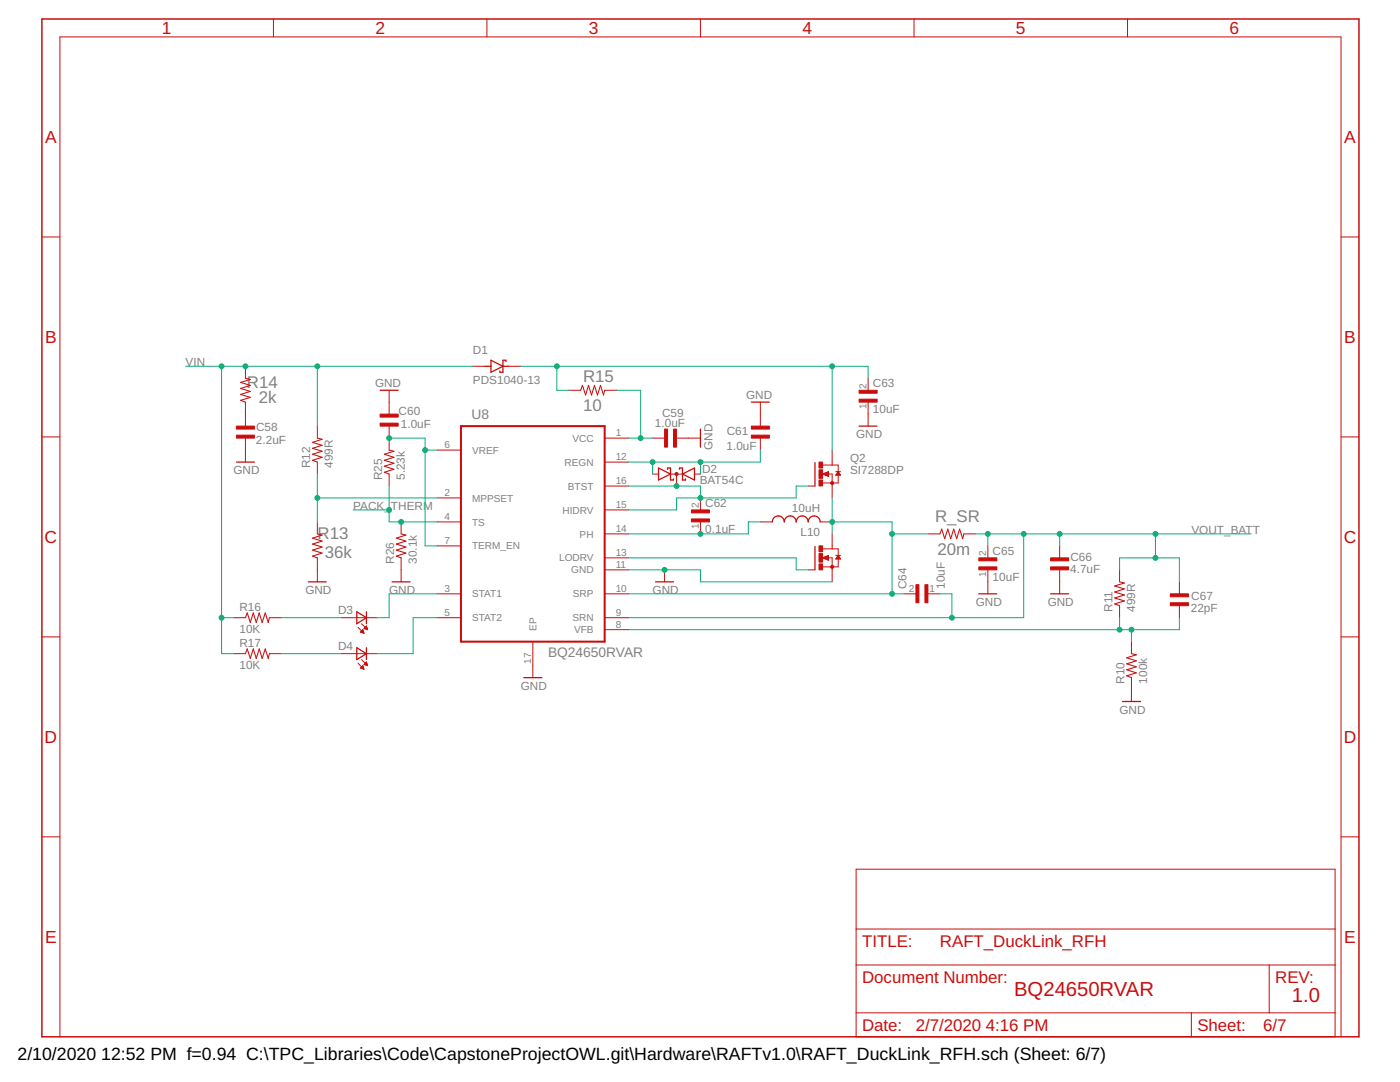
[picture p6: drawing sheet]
<svg xmlns="http://www.w3.org/2000/svg" width="279mm" height="216mm" viewBox="0 0 279 216" stroke-linecap="round" stroke-linejoin="round" font-family="sans-serif">
<path d="M92 85h28.7v43h-28.7z" fill="none" stroke="#c90d0c" stroke-width=".4"/>
<g fill="none" stroke="#c90d0c" stroke-width=".2">
<path d="M54.6 3.8v3.6M97.2 3.8v3.6M139.8 3.8v3.6M182.4 3.8v3.6M225 3.8v3.6M8.4 47.3h3.6M267.6 47.3h3.6M49 73.1v2.4M77.7 77.9v4.7M94.4 73.1h2.4M101.6 73.1h2.3M113.5 77.9h2.4"/>
<path d="M120.7 77.9h2.4M173.2 75.5v2.4M8.4 87.2h3.6M49 80.2v4.8M49 87.4v4.8M63.3 85v2.4M63.3 92.2v2.4M77.7 85v4.8M77.7 94.6v2.4M87.2 89.8h4.8M87.2 99.4h4.8M120.7 87.4h4.8"/>
<path d="M120.7 97h4.8M120.7 92.2h4.8M130.2 87.4h2.4M130.2 94.6h1.2M133.8 94.6h2.4M135 87.4h4.8M135 94.6v2.4M138.6 94.6h1.2M139.8 99.4v2.3M151.7 80.2v4.8M151.7 87.4v2.4M161.3 97h1.3"/>
<path d="M164.2 94.6l1.2-.5v1zM164.2 92.8h3.1v1.3M164.3 94.6h1.1M164.3 94.5h1.1M164.6 94.7h.8M164.6 94.4h.8M164.8 94.9h.6M164.9 94.3h.5M165.1 95h.3M165.2 94.2h.2M165.2 94.6h.9v4.8M166.1 89.8v3"/>
<path d="M166.8 94.1h.9M166.8 94.7h.9M166.9 94.6h.7M167 94.5h.6M167.1 94.4h.4M167.2 94.3h.2M167.2 94.2h.1M167.3 94.7v1.7h-3.1M167.3 94.1l.4 .7h-.9zM173.2 80.2v4.8M267.6 87.2h3.6M63.3 104.1v2.4"/>
<path d="M63.3 111.3v4.8M80.1 104.1v2.4M80.1 111.3v4.8M87.2 104.1h4.8M87.2 108.9h4.8M87.2 118.5h4.8M120.7 118.5h4.8M120.7 106.5h4.8M120.7 113.7h4.8M120.7 111.3h4.8M120.7 101.7h4.8M132.6 113.7v2.4"/>
<path d="M139.8 104.1v2.4M151.7 104.1h2.4M161.3 113.7h1.3M163.7 104.1h2.4M164.2 111.3l1.2-.5v1zM164.2 109.5h3.1v1.3M164.3 111.3h1.1M164.3 111.4h1.1M164.5 111.1h.9M164.6 111.5h.8M164.8 111h.6M164.9 111.6h.5"/>
<path d="M165.1 110.9h.3M165.2 111.7h.2M165.2 111.3h.9v4.8M166.1 106.5v3M166.8 110.8h.9M166.8 111.5h.9M166.9 111.4h.7M167 111.3h.6M167 111.1h.5M167.1 111h.3M167.2 110.9h.1M167.3 111.4v1.7h-3.1"/>
<path d="M167.3 110.8l.4 .7h-.9zM180.4 118.5h2.4M185.2 118.5h2.4M185.2 106.5h2.4M192.4 106.5h2.4M197.1 108.9v2.4M197.1 113.7v4.8M211.5 108.9v2.4M211.5 113.7v4.8M223.4 113.7v2.4M235.4 116.1v2.4M8.4 127.1h3.6"/>
<path d="M46.6 123.3h2.4M46.6 130.4h2.4M53.8 123.3h2.4M53.8 130.4h2.4M68.1 123.3h7.2M68.1 130.4h7.2M71.5 125.2l.8 .8M71.5 132.3l.8 .9M71.9 133.3l.5-.5 .2 .7zM71.9 126.1h.7M72 133.3h.6M72.1 126h.4"/>
<path d="M72.1 133.1h.4M72.1 133.4h.5M72.2 124.5l.8 .8M72.2 125.9h.3M72.2 131.6l.8 .9M72.2 133h.3M72.2 126.2h.4M72.3 125.8h.2M72.3 132.9h.1M72.4 125.7h.1M72.4 125.6l.2 .8-.7-.3zM72.5 133.5h.1"/>
<path d="M72.6 126.3h.1M72.6 132.6l.8 .2M72.6 132.6l.5-.5 .3 .7M72.7 132.6h.6M72.7 125.3h.6M72.7 125.4h.6M72.7 132.5h.6M72.8 125.2h.4M72.9 132.4h.3M72.9 125.1h.3M73 132.2h.2M73 132.7h.3"/>
<path d="M73.1 125.6h.2M73.1 125h.1M73.1 132.1h.1M73.1 124.9l.3 .7-.8-.2zM73.3 132.8h.1M87.2 123.3h4.8M106.3 128v7.2M120.7 125.6h4.8M120.7 123.3h4.8M223.4 120.9v2.4M225.8 128v2.4M225.8 135.2v4.8"/>
<path d="M235.4 120.9v2.4M267.6 127.1h3.6M8.4 167h3.6M170.9 173.4h95.5v33.5h-95.5zM267.6 167h3.6M170.9 192.6h95.5M170.9 185.4h95.5M253.3 192.6v9.5M12 206.9v-199.5h255.6v199.5M170.9 202.1h95.5M237.8 202.1v4.8"/>
</g>
<g fill="none" stroke="#c90d0c" stroke-width=".25">
<path d="M75.9 77.9h3.6M96.8 73.1h1.2M98 71.9l2.4 1.2-2.4 1.2zM100.4 73.1h1.2M101 72.1v-.2h-.6v2.4h-.6v-.3M47.2 92.2h3.6M131.4 93.4l2.4 1.2-2.4 1.2zM133.2 93.6v-.2h.6v2.4h.6v-.3M135.6 93.6v-.2h.6v2.4h.6v-.3M136.2 94.6l2.4-1.2v2.4zM139.8 85.6v3.6M149.9 80.2h3.6"/>
<path d="M162.6 92.3v4.7M171.4 85h3.6M61.5 116.1h3.6M78.3 116.1h3.6M130.8 116.1h3.6M154.1 104.1a1.2 1.2 0 0 1 1.2-1.1 1.2 1.2 0 0 1 1.2 1.1 1.19 1.19 0 0 1 1.2-1.1 1.19 1.19 0 0 1 1.2 1.1 1.2 1.2 0 0 1 1.2-1.1 1.2 1.2 0 0 1 1.2 1.1 1.2 1.2 0 0 1 1.2-1.1 1.2 1.2 0 0 1 1.2 1.1M162.6 109.1v4.6M195.3 118.5h3.6M209.7 118.5h3.6M71.2 122.1l1.9 1.2-1.9 1.2zM71.2 129.2l1.9 1.2-1.9 1.2zM73.1 122.1v2.4"/>
<path d="M73.1 129.2v2.4M104.5 135.2h3.6M224 140h3.6"/>
</g>
<path d="M8.4 3.8h262.8v203.1h-262.8z" fill="none" stroke="#c90d0c" stroke-width=".3"/>
<g fill="#c90d0c" stroke="#c90d0c" stroke-width=".2">
<path d="M165.9 96.2h.4v.4h-.4l-.1-.2z" fill-rule="evenodd"/>
<path d="M165.9 112.9h.4v.4h-.4l-.1-.2z" fill-rule="evenodd"/>
<circle cx="135" cy="94.6" r=".31"/>
</g>
<g fill="#c90d0c" stroke="#c90d0c" stroke-width=".2">
<path d="M47.2 86.8h3.6v.6h-3.6z"/>
<path d="M47.2 85h3.6v.6h-3.6z"/>
<path d="M132.6 85.6h.6v3.6h-.6z"/>
<path d="M134.4 85.6h.6v3.6h-.6z"/>
<path d="M75.9 84.4h3.6v.6h-3.6z"/>
<path d="M75.9 82.6h3.6v.6h-3.6z"/>
<path d="M149.9 86.8h3.6v.6h-3.6z"/>
<path d="M149.9 85h3.6v.6h-3.6z"/>
<path d="M209.7 113.1h3.6v.6h-3.6z"/>
<path d="M209.7 111.3h3.6v.6h-3.6z"/>
<path d="M233.6 120.3h3.6v.6h-3.6z"/>
<path d="M233.6 118.5h3.6v.6h-3.6z"/>
<path d="M163.4 95.8h.8v1.2h-.8z"/>
<path d="M163.4 92.2h.8v1.2h-.8z"/>
<path d="M163.4 93.7h.8v1.7h-.8z"/>
<path d="M163.4 112.5h.8v1.2h-.8z"/>
<path d="M163.4 108.9h.8v1.2h-.8z"/>
<path d="M163.4 110.5h.8v1.7h-.8z"/>
<path d="M138 103.5h3.6v.6h-3.6z"/>
<path d="M138 101.7h3.6v.6h-3.6z"/>
<path d="M171.4 79.7h3.6v.5h-3.6z"/>
<path d="M171.4 77.9h3.6v.6h-3.6z"/>
<path d="M184.6 116.7h.6v3.6h-.6z"/>
<path d="M182.8 116.7h.6v3.6h-.6z"/>
<path d="M195.3 113.1h3.6v.6h-3.6z"/>
<path d="M195.3 111.3h3.6v.6h-3.6z"/>
</g>
<path d="M49 75.5l1 .2-2 .6 2 .6-2 .6 2 .6-2 .6 2 .6-2 .6 1 .3M115.9 77.9l.3-1 .7 1.9 .6-1.9 .5 1.9 .6-1.9 .6 1.9 .6-1.9 .6 1.9 .3-.9M63.3 87.4l1 .3-1.9 .6 1.9 .6-1.9 .6 1.9 .5-1.9 .6 1.9 .6-1.9 .6 .9 .4M77.7 89.8l.9 .2-1.9 .6 1.9 .6-1.9 .6 1.9 .6-1.9 .6 1.9 .6-1.9 .6 1 .4M63.3 106.5l1 .3-1.9 .6 1.9 .6-1.9 .6 1.9 .6-1.9 .6 1.9 .6-1.9 .6 .9 .3M80.1 106.5l.9 .3-1.9 .6 1.9 .6-1.9 .6 1.9 .6-1.9 .6 1.9 .6-1.9 .6 1 .3M187.6 106.5l.3-.9 .6 1.9 .6-1.9 .6 1.9 .6-1.9 .6 1.9 .6-1.9 .6 1.9 .3-1M223.4 116.1l1 .2-1.9 .6 1.9 .6-1.9 .6 1.9 .6-1.9 .6 1.9 .6-1.9 .6 .9 .4M49 123.3l.3-1 .7 1.9 .5-1.9 .6 1.9 .6-1.9 .6 1.9 .6-1.9 .6 1.9 .3-.9M49 130.4l.3-.9 .7 1.9 .5-1.9 .6 1.9 .6-1.9 .6 1.9 .6-1.9 .6 1.9 .3-1M225.8 130.4l1 .3-1.9 .6 1.9 .6-1.9 .6 1.9 .6-1.9 .5 1.9 .7-1.9 .6 .9 .3" fill="none" stroke="#c90d0c" stroke-width=".21"/>
<g fill="none" stroke="#0dab76" stroke-width=".2">
<path d="M37 73.1h57.4M44.2 73.1v57.3h2.4M63.3 73.1v11.9M103.9 73.1h69.3v2.4M111.1 73.1v4.8h2.4M123.1 77.9h4.7v9.5M166.1 73.1v16.7M63.3 99.4h23.9M63.3 94.6v9.5M77.7 87.4h7.1v21.5h2.4M77.7 97v7.1h9.5M84.8 89.8h2.4"/>
<path d="M125.5 97h14.3v2.4M125.5 87.4h4.7M130.2 92.2v2.4M139.8 92.2v2.4M151.7 89.8v2.4h-26.2M161.3 97h-2.4v2.4h-23.9v2.3h-9.5M166.1 99.4v7.1M70.5 101.7h7.2M87.2 118.5h-9.5v4.8h-2.4M125.5 113.7h14.3v2.4h26.3M125.5 111.3h33.4v2.4h2.4M125.5 118.5h54.9"/>
<path d="M151.7 104.1h-2.3v2.4h-23.9M166.1 104.1h11.9v14.4M178 106.5h7.2M187.6 118.5h2.4v4.8M194.8 106.5h54.9M197.1 106.5v2.4M204.3 106.5v16.8h-78.8M211.5 106.5v2.4M223.4 113.7v-2.4h12v4.8M230.6 106.5v4.8M44.2 123.3h2.4M56.2 123.3h11.9"/>
<path d="M56.2 130.4h11.9M87.2 123.3h-4.8v7.1h-7.1M223.4 123.3v2.3M225.8 125.6v2.4M235.4 123.3v2.3h-109.9"/>
</g>
<g fill="#0dab76" stroke="#0dab76" stroke-width=".2">
<circle cx="63.3" cy="99.4" r=".49"/>
<circle cx="132.6" cy="113.7" r=".49"/>
<circle cx="127.8" cy="87.4" r=".49"/>
<circle cx="130.2" cy="92.2" r=".49"/>
<circle cx="139.8" cy="92.2" r=".49"/>
<circle cx="135" cy="97" r=".49"/>
<circle cx="139.8" cy="99.4" r=".49"/>
<circle cx="211.5" cy="106.5" r=".49"/>
<circle cx="204.3" cy="106.5" r=".49"/>
<circle cx="230.6" cy="111.3" r=".49"/>
<circle cx="230.6" cy="106.5" r=".49"/>
<circle cx="197.1" cy="106.5" r=".49"/>
<circle cx="190" cy="123.3" r=".49"/>
<circle cx="223.4" cy="125.6" r=".49"/>
<circle cx="225.8" cy="125.6" r=".49"/>
<circle cx="178" cy="118.5" r=".49"/>
<circle cx="178" cy="106.5" r=".49"/>
<circle cx="166.1" cy="104.1" r=".49"/>
<circle cx="111.1" cy="73.1" r=".49"/>
<circle cx="166.1" cy="73.1" r=".49"/>
<circle cx="63.3" cy="73.1" r=".49"/>
<circle cx="49" cy="73.1" r=".49"/>
<circle cx="44.2" cy="123.3" r=".49"/>
<circle cx="44.2" cy="73.1" r=".49"/>
<circle cx="139.8" cy="106.5" r=".49"/>
<circle cx="77.7" cy="87.4" r=".49"/>
<circle cx="84.8" cy="89.8" r=".49"/>
<circle cx="80.1" cy="104.1" r=".49"/>
<circle cx="77.7" cy="101.7" r=".49"/>
</g>
<g font-size="4" fill="#c90d0c">
<text x="202.4" y="198.8">BQ24650RVAR</text>
<text x="257.8" y="200">1.0</text>
</g>
<g font-size="3.5" fill="#c90d0c">
<text x="32.3" y="6.8">1</text>
<text x="74.9" y="6.8">2</text>
<text x="117.5" y="6.8">3</text>
<text x="160.1" y="6.8">4</text>
<text x="202.8" y="6.8">5</text>
<text x="245.4" y="6.8">6</text>
<text x="9" y="28.6">A</text>
<text x="268.3" y="28.6">A</text>
<text x="9" y="68.5">B</text>
<text x="268.3" y="68.5">B</text>
<text x="8.9" y="108.4">C</text>
<text x="268.2" y="108.4">C</text>
<text x="8.9" y="148.3">D</text>
<text x="268.2" y="148.3">D</text>
<text x="9" y="188.2">E</text>
<text x="268.3" y="188.2">E</text>
</g>
<g font-size="3.5">
<text x="3.5" y="211.4">2/10/2020</text>
<text x="20.2" y="211.4">12:52 PM f=0.94 C:\TPC_Libraries\Code\CapstoneProjectOWL.git\Hardware\RAFTv1.0\RAFT_DuckLink_RFH.sch (Sheet: 6/7)</text>
</g>
<g font-size="3.4" fill="#808080">
<text x="49.3" y="77.4">R14</text>
<text x="116.4" y="76.2">R15</text>
<text x="51.7" y="80.5">2k</text>
<text x="116.4" y="81.9">10</text>
<text x="63.4" y="107.5">R13</text>
<text x="186.6" y="104.1">R_SR</text>
<text x="64.8" y="111.3">36k</text>
<text x="187.1" y="110.8">20m</text>
</g>
<g font-size="3.4" fill="#c90d0c">
<text x="172.1" y="189">TITLE:</text>
<text x="187.6" y="189">RAFT_DuckLink_RFH</text>
<text x="172.1" y="196.1">Document Number:</text>
<text x="254.5" y="196.1">REV:</text>
<text x="172.1" y="205.7">Date:</text>
<text x="182.8" y="205.7">2/7/2020</text>
<text x="196.8" y="205.7">4:16 PM</text>
<text x="239" y="205.7">Sheet:</text>
<text x="252.1" y="205.7">6/7</text>
</g>
<g font-size="2.8" fill="#808080">
<text x="94.1" y="83.6">U8</text>
<text x="109.4" y="131">BQ24650RVAR</text>
</g>
<g font-size="2.3" fill="#808080">
<text x="94.4" y="70.7">D1</text>
<text x="37" y="73.1">VIN</text>
<text x="74.8" y="77.1">GND</text>
<text x="94.4" y="76.7">PDS1040-13</text>
<text x="174.2" y="77.3">C63</text>
<text x="79.6" y="82.9">C60</text>
<text x="132.1" y="83.1">C59</text>
<text x="148.9" y="79.5">GND</text>
<text x="174.2" y="82.4">10uF</text>
<text x="51.1" y="88.6">2.2uF</text>
<text x="51.1" y="86">C58</text>
<text x="80" y="85.5">1.0uF</text>
<text x="130.7" y="85.3">1.0uF</text>
<text x="142.2" y="89.8" transform="rotate(-90 142.2 89.8)">GND</text>
<text x="145" y="89.8">1.0uF</text>
<text x="145" y="86.7">C61</text>
<text x="170.9" y="87.4">GND</text>
<text x="46.6" y="94.6">GND</text>
<text x="61.9" y="93.4" transform="rotate(-90 61.9 93.4)">R12</text>
<text x="66.4" y="93.4" transform="rotate(-90 66.4 93.4)">499R</text>
<text x="76.3" y="95.8" transform="rotate(-90 76.3 95.8)">R25</text>
<text x="80.8" y="95.8" transform="rotate(-90 80.8 95.8)">5.23k</text>
<text x="140.1" y="94.3">D2</text>
<text x="169.7" y="94.6">SI7288DP</text>
<text x="169.7" y="92.2">Q2</text>
<text x="70.5" y="101.8">PACK_</text>
<text x="78" y="101.8">THERM</text>
<text x="139.7" y="96.6">BAT54C</text>
<text x="140.7" y="101.2">C62</text>
<text x="140.7" y="106.3">0.1uF</text>
<text x="158.1" y="102.2">10uH</text>
<text x="159.7" y="107">L10</text>
<text x="237.8" y="106.5">VOUT_BATT</text>
<text x="78.6" y="112.5" transform="rotate(-90 78.6 112.5)">R26</text>
<text x="83.2" y="112.5" transform="rotate(-90 83.2 112.5)">30.1k</text>
<text x="198.1" y="110.7">C65</text>
<text x="213.6" y="112">C66</text>
<text x="60.9" y="118.5">GND</text>
<text x="77.7" y="118.5">GND</text>
<text x="130.2" y="118.5">GND</text>
<text x="180.9" y="117.5" transform="rotate(-90 180.9 117.5)">C64</text>
<text x="188.5" y="117.5" transform="rotate(-90 188.5 117.5)">10uF</text>
<text x="198.1" y="115.9">10uF</text>
<text x="213.6" y="114.4">4.7uF</text>
<text x="237.7" y="119.7">C67</text>
<text x="47.8" y="121.9">R16</text>
<text x="67.5" y="122.5">D3</text>
<text x="194.8" y="120.9">GND</text>
<text x="209.1" y="120.9">GND</text>
<text x="222" y="122.1" transform="rotate(-90 222 122.1)">R11</text>
<text x="226.5" y="122.1" transform="rotate(-90 226.5 122.1)">499R</text>
<text x="237.6" y="122.1">22pF</text>
<text x="47.8" y="126.4">10K</text>
<text x="47.8" y="129">R17</text>
<text x="67.5" y="129.7">D4</text>
<text x="47.8" y="133.5">10K</text>
<text x="103.9" y="137.6">GND</text>
<text x="224.4" y="136.4" transform="rotate(-90 224.4 136.4)">R10</text>
<text x="228.9" y="136.4" transform="rotate(-90 228.9 136.4)">100k</text>
<text x="223.4" y="142.4">GND</text>
</g>
<g font-size="2" fill="#808080">
<text x="172.9" y="77.5" transform="rotate(-90 172.9 77.5)">2</text>
<text x="172.9" y="81.7" transform="rotate(-90 172.9 81.7)">1</text>
<text x="88.7" y="89.5">6</text>
<text x="114.2" y="88.1">VCC</text>
<text x="122.9" y="87.1">1</text>
<text x="94.2" y="90.5">VREF</text>
<text x="112.7" y="92.9">REGN</text>
<text x="122.9" y="91.9">12</text>
<text x="88.7" y="99">2</text>
<text x="94.2" y="100.1">MPPSET</text>
<text x="113.3" y="97.7">BTST</text>
<text x="122.9" y="96.6">16</text>
<text x="122.9" y="101.4">15</text>
<text x="139.5" y="101.4" transform="rotate(-90 139.5 101.4)">2</text>
<text x="88.7" y="103.8">4</text>
<text x="94.2" y="104.9">TS</text>
<text x="112.3" y="102.5">HIDRV</text>
<text x="115.7" y="107.3">PH</text>
<text x="122.9" y="106.2">14</text>
<text x="139.5" y="105.6" transform="rotate(-90 139.5 105.6)">1</text>
<text x="88.7" y="108.6">7</text>
<text x="94.2" y="109.6">TERM_EN</text>
<text x="111.6" y="112">LODRV</text>
<text x="122.9" y="113.4">11</text>
<text x="122.9" y="111">13</text>
<text x="196.8" y="111" transform="rotate(-90 196.8 111)">2</text>
<text x="88.7" y="118.1">3</text>
<text x="94.2" y="119.2">STAT1</text>
<text x="114" y="114.4">GND</text>
<text x="114.3" y="119.2">SRP</text>
<text x="122.9" y="118.1">10</text>
<text x="181.3" y="118.1">2</text>
<text x="185.5" y="118.1">1</text>
<text x="196.8" y="115.2" transform="rotate(-90 196.8 115.2)">1</text>
<text x="88.7" y="122.9">5</text>
<text x="94.2" y="124">STAT2</text>
<text x="107.1" y="125.8" transform="rotate(-90 107.1 125.8)">EP</text>
<text x="114.2" y="124">SRN</text>
<text x="122.9" y="125.3">8</text>
<text x="122.9" y="122.9">9</text>
<text x="114.6" y="126.4">VFB</text>
<text x="106" y="132.5" transform="rotate(-90 106 132.5)">17</text>
</g>
</svg>
